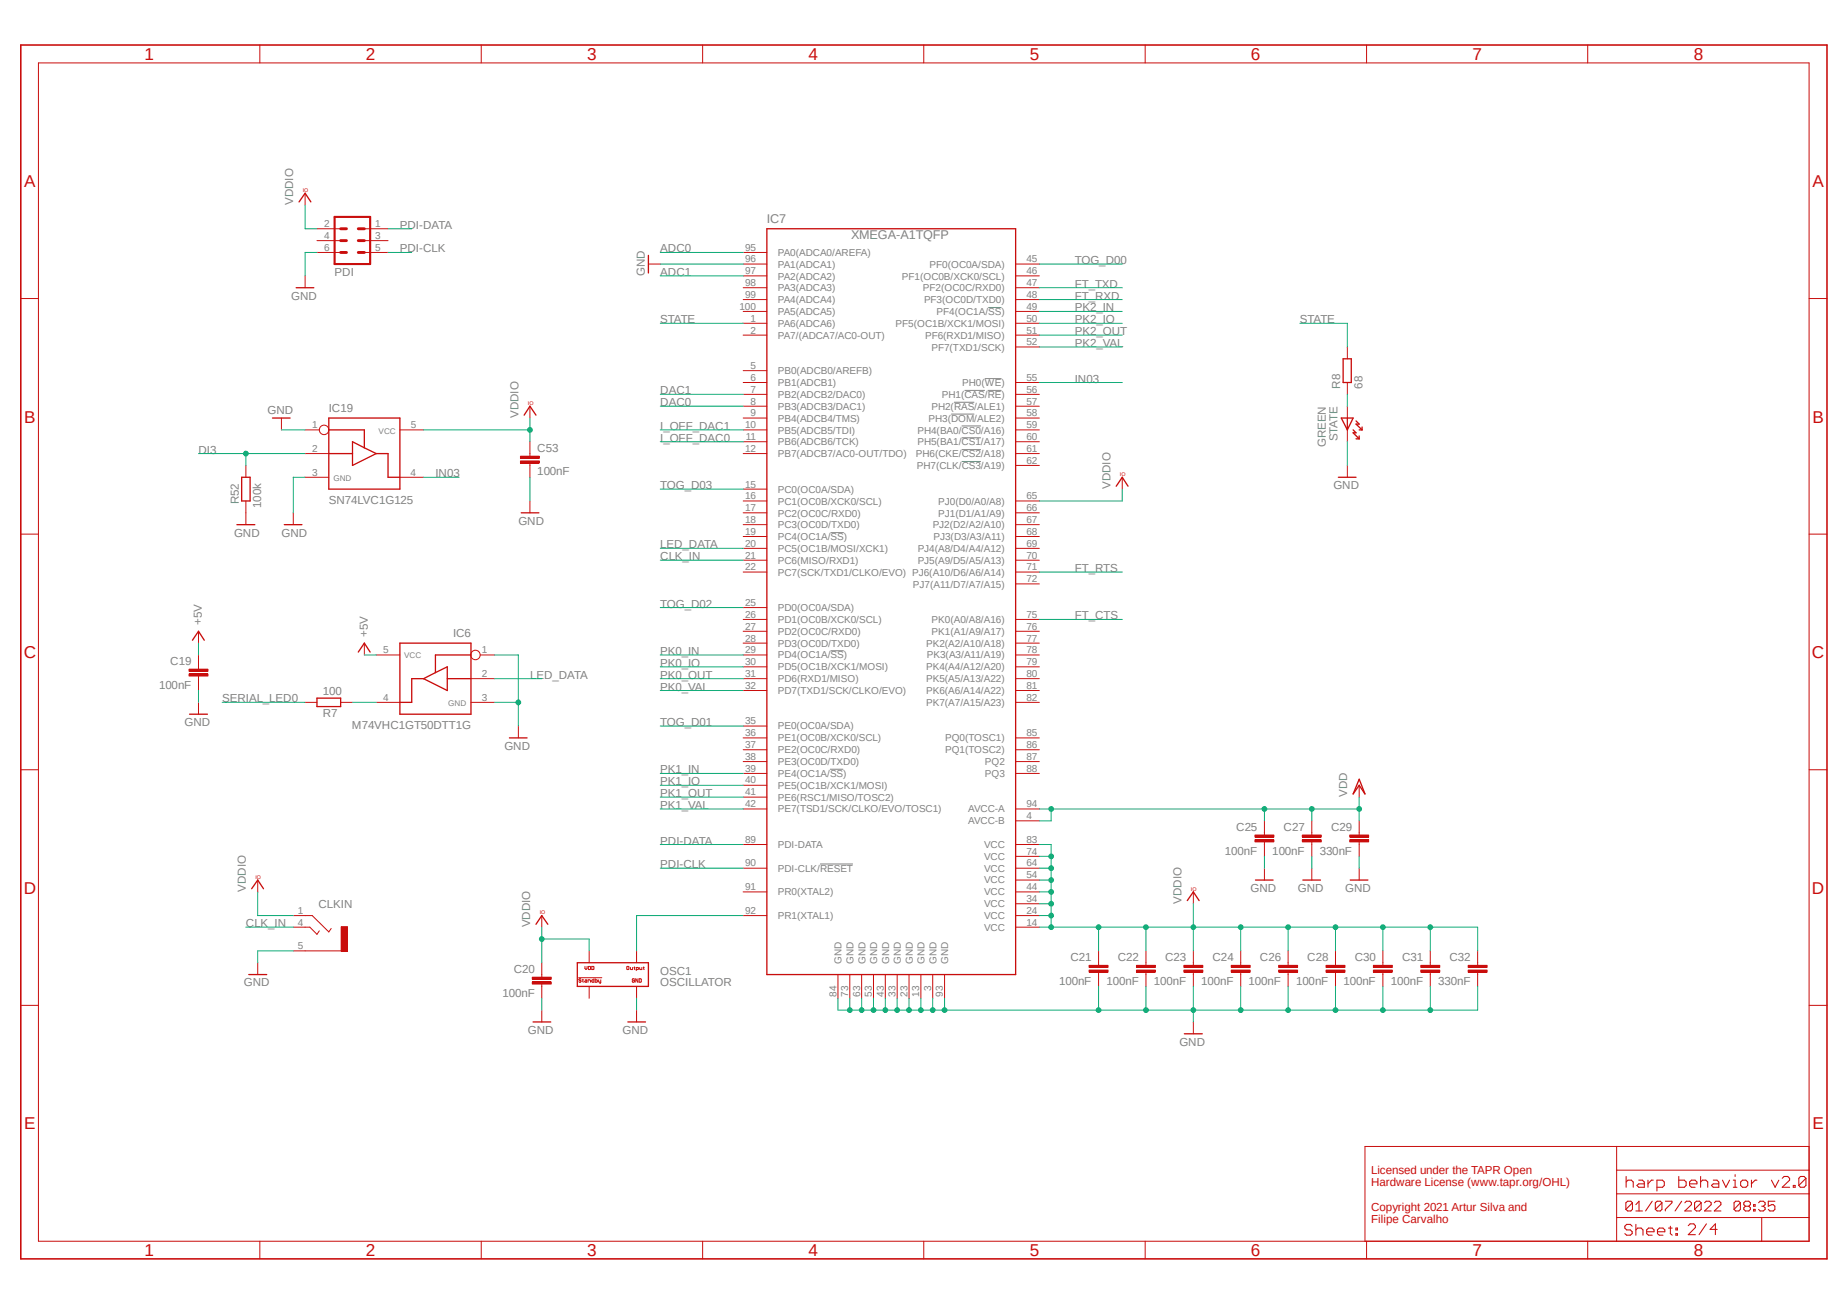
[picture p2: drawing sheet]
<svg xmlns="http://www.w3.org/2000/svg" width="297mm" height="210mm" viewBox="0 0 297 210" stroke-linecap="round" stroke-linejoin="round" font-family="sans-serif">
<path d="M3 7l291.1 195.9M294.1 7l-291.1 195.9" fill="none" stroke="#fff" stroke-width=".16"/>
<g fill="none" stroke="#808080" stroke-width=".16">
<path d="M158.9 49.4h2.1M153 66.6h3.7M153.4 64.7h3.3M154.6 68.5h3.1M154.6 70.4h3.1M154.6 72.3h3.1M154.6 74.2h3.1M155.1 62.8h3.3M158.4 60.9h2.6M158.8 62.8h2.2M133.6 85.6h2.1M133.6 104.6h2.1"/>
<path d="M131.9 138.9h5.3M133.5 123.7h2.1"/>
</g>
<g fill="none" stroke="#c90d0c" stroke-width=".21">
<path d="M216 57.7h1.3v3.8h-1.3zM215.2 76.8h2.9M215.7 67.2h1.9l-.9 1.9zM217.6 69.1l.5 .5h-.5l1 1M218.1 67.7l.5 .5h-.5l.9 .9M218.1 70.6h.5M218.6 69.1h.4M218.6 70.1v.5M219 68.7v.4M86.2 148.6l.9-1.4 1 1.4M92.8 154.8h11.5v3.8h-11.5zM85.7 164.3h2.9"/>
<path d="M101 164.3h2.8"/>
</g>
<g fill="none" stroke="#c90d0c" stroke-width=".16">
<path d="M6.2 10.1h284.7v189.5h-284.7zM41.8 7.2v2.9M77.4 7.2v2.9M113 7.2v2.9M148.5 7.2v2.9M184.1 7.2v2.9M219.8 7.2v2.9M255.3 7.2v2.9M3.3 48h2.9M216.7 55.8v1.9M290.9 48h2.9M216.7 61.5v1.9"/>
<path d="M216.7 65.3v5.7M216.7 74.8v2M3.3 85.9h2.9M290.9 85.9h2.9M3.3 123.8h2.9M290.9 123.8h2.9M49.1 147.2h1.1l2.7 2.7 .4-.6M49.1 149.1h.7l1.2 1.1 .4-.5M49.1 152.9h5.8M85.6 157.9h3v.3h-3zM85.6 157.1h3v.4h-3zM87.1 147.2v1.9"/>
<path d="M87.1 154.8v2.3M87.1 158.2v2.3M93 157.2h3.8M93.4 157.5l-.1-.1-.2 .1 .1 .1 .2 .1v.2h-.1h-.2M93.6 157.6h.2M93.7 157.5l.1 .4M94.1 155.4v.3l.1 .2 .2-.2v-.3M94.1 157.6h.3v.3h-.3h-.1l.1-.2h.3M94.6 157.9v-.3h.4v.3M94.6 155.4l.4 .1-.1 .4h-.3zM94.7 152.9v1.9M94.7 158.6v1.9"/>
<path d="M95.2 155.4l.3 .1-.1 .4h-.2zM95.5 157.4v.5h-.3v-.3h.3M95.7 157.4v.5h.3l.1-.3h-.4M96.3 157.6v.3h.3M96.6 157.6v.4l-.2 .1M100.8 155.5l.1-.1 .2 .1-.1 .4-.2-.1zM101.4 155.6l.1 .3h.2v-.3M101.9 155.6h.2M102 157.5l-.1-.1-.2 .1v.4h.2l.1-.3h-.1M102 155.5l.1 .4M102.3 155.9l.4-.1-.1-.2h-.3v.5M102.4 152.9v1.9"/>
<path d="M102.4 158.6v1.9M102.6 157.4v.5l-.4-.5v.5M102.8 157.4l.3 .1-.1 .4h-.2zM102.9 155.6l.1 .3h.2v-.3M103.4 155.6h.2M103.5 155.5l.1 .4M3.3 161.7h2.9M87.1 162.4v1.9M102.4 162.4v1.9M290.9 161.7h2.9M41.8 199.6v2.8M77.4 199.6v2.8"/>
<path d="M113 199.6v2.8M148.5 199.6v2.8M184.1 199.6v2.8M219.8 199.6v2.8M255.3 199.6v2.8M260 195.8h30.9M260 184.4v15.2M260 192h30.9M260 188.2h30.9M283.3 195.8v3.8M290.9 184.4h-71.4v15.2"/>
</g>
<g fill="none" stroke="#c90d0c" stroke-width=".17">
<path d="M261.5 189.2v1.7M261.5 190.1l.3-.3h.5l.3 .3v.8M262.5 197.2l-.3-.3h-.6l-.3 .3v.3l.3 .3h.6l.3 .3v.3l-.3 .2h-.6l-.3-.2M262.5 193.4l-.2-.2h-.6l-.2 .2v1.1M262.5 193.4v1.1l-.2 .2h-.6l-.2-.2M262.5 193.4l-1 1.1M263.1 196.9v1.7M263.1 197.8l.3-.3h.5l.3 .3v.8M263.1 194.7h1M263.1 193.7l.5-.5v1.5M263.5 189.8h.6l.3 .3v.8h-.9l-.3-.3 .3-.2h.9M264.8 198.1h1.2v-.3l-.3-.3h-.6l-.3 .3v.6l.3 .2h.6"/>
<path d="M265 189.8v1.1M265.7 193.2l-1.1 1.5M265.9 189.8h-.3l-.6 .6M266.4 190.9h.9l.3-.3v-.5l-.3-.3h-.9v1.7M266.5 198.1h1.2v-.3l-.3-.3h-.6l-.3 .3v.6l.3 .2h.6M267.3 193.4v1.1l-.3 .2h-.5l-.3-.2M267.3 193.4l-.3-.2h-.5l-.3 .2v1.1M267.3 193.4l-1.1 1.1M267.8 193.2h1.1v.2l-1.1 1.1v.2M268.3 197.5h.6M268.6 197.2v1.2l.3 .2M269.5 197.5h.2v.3h-.2z"/>
<path d="M269.5 198.4h.2v.2h-.2zM270 189.2v1.7h.8l.3-.3v-.5l-.3-.3h-.8M270.4 193.2l-1 1.5M270.9 193.4l.3-.2h.5l.3 .2v.3l-1.1 1h1.1M271.5 197.1l.3-.3h.6l.2 .3v.3l-1.1 1.1h1.1M271.7 190.4h1.2v-.3l-.3-.3h-.6l-.3 .3v.5l.3 .3h.6M273.5 190.1l.3-.3h.5l.3 .3v.8M273.5 189.2v1.7M273.6 193.4l-.3-.2h-.5l-.3 .2v1.1M273.6 193.4v1.1l-.3 .2h-.5l-.3-.2M273.6 193.4l-1.1 1.1M274.1 193.4l.3-.2h.5l.3 .2v.3l-1.1 1h1.1"/>
<path d="M274.4 196.8l-1.2 1.7M275.5 189.8h.6l.3 .3v.8h-.9l-.3-.3 .3-.2h.9M275.7 193.4l.2-.2h.6l.2 .2v.3l-1 1h1M276.1 197.7h-1.1l.8-.9v1.7M277 189.8l.5 1.1 .6-1.1M278.7 189.8h.3v1.1M278.7 190.9h.6M279 188.9v.3M279.9 193.4l-.3-.2h-.5l-.3 .2v1.1M279.9 193.4v1.1l-.3 .2h-.5l-.3-.2M279.9 193.4l-1.1 1.1M279.9 190.1l.3-.3h.6l.3 .3v.5l-.3 .3h-.6l-.3-.3z"/>
<path d="M280.7 194l-.3-.3v-.3l.3-.2h.5l.3 .2v.3l-.3 .3M280.7 194l-.3 .2v.3l.3 .2h.5l.3-.2v-.3l-.3-.2M280.7 194h.5M281.6 189.8v1.1M282 194.5h.2v.2h-.2zM282 193.7h.2v.3h-.2zM282.5 189.8h-.3l-.6 .6M282.8 193.4l.2-.2h.5l.3 .2v.3l-.3 .3M283.3 194h.2M283.5 194l.3 .2v.3l-.3 .2h-.5l-.2-.2M284.9 189.8l.6 1.1 .5-1.1M285.4 193.2h-1v.8l.8-.3 .2 .3v.5l-.2 .2h-.6l-.2-.2"/>
<path d="M286.6 189.5l.3-.3h.6l.3 .3v.3l-1.2 1.1h1.2M288.4 190.6h.3v.3h-.3zM290.4 189.5v1.1l-.3 .3h-.6l-.2-.3M290.4 189.5l-.3-.3h-.6l-.2 .3v1.1M290.4 189.5l-1.1 1.1"/>
</g>
<path d="M3.3 7.2h290.5v195.2h-290.5z" fill="none" stroke="#c90d0c" stroke-width=".25"/>
<path d="M85.6 158.1h3M85.6 157.3h3" fill="none" stroke="#c90d0c" stroke-width=".34"/>
<path d="M54.9 149h1v4h-1z" fill-rule="evenodd" fill="#c90d0c"/>
<g fill="none" stroke="#c90d0c" stroke-width=".16">
<path d="M49.1 31.1v1.9M51 36.8h3.8M51 38.7h3.8M58.6 36.8h3.8M58.6 38.7h3.8M49.1 44.4v1.9M51 40.6h3.8M58.6 40.6h3.8M104.3 42.5h1.9M119.5 40.6h3.8M119.5 46.3h3.8M119.5 48.2h3.8"/>
<path d="M119.5 50.1h3.8M119.5 42.5h3.8M119.5 44.4h3.8M119.5 52h3.8M119.5 53.9h3.8M119.5 59.6h3.8M163.3 46.3h3.8M163.3 48.2h3.8M163.3 50.1h3.8M163.3 42.5h3.8M163.3 44.4h3.8M163.3 52h3.8"/>
<path d="M163.3 53.9h3.8M163.3 55.8h3.8M39.5 74.8v2M45.3 67.2v1.9M49.1 69.1h2.3M49.1 72.9h3.8M49.1 76.8h3.8M64.3 69.1h3.8M64.3 76.8h3.8M83.7 74.1h3v.4h-3zM83.7 73.4h3v.3h-3zM85.2 65.3v1.9"/>
<path d="M85.2 71v2.3M85.2 74.5v2.3M119.5 61.5h3.8M119.5 63.4h3.8M119.5 78.7h3.8M119.5 65.3h3.8M119.5 67.2h3.8M119.5 69.1h3.8M119.5 71h3.8M119.5 72.9h3.8M163.3 61.5h3.8M163.3 63.4h3.8"/>
<path d="M163.3 65.3h3.8M163.3 67.2h3.8M163.3 69.1h3.8M163.3 71h3.8M163.3 72.9h3.8M163.3 74.8h3.8M180.5 76.8v1.9M39.5 80.6v3.8M47.2 82.5v1.9M85.2 80.6v1.9M119.5 80.6h3.8M119.5 82.5h3.8"/>
<path d="M119.5 84.4h3.8M119.5 86.3h3.8M119.5 88.2h3.8M119.5 90.1h3.8M119.5 92h3.8M119.5 97.7h3.8M119.5 99.6h3.8M163.3 80.6h3.8M163.3 82.5h3.8M163.3 84.4h3.8M163.3 86.3h3.8M163.3 88.2h3.8"/>
<path d="M163.3 90.1h3.8M163.3 92h3.8M163.3 99.6h3.8M163.3 93.9h3.8M30.4 108.4h3v.3h-3zM30.4 107.6h3v.3h-3zM31.9 101.5v1.9M31.9 105.3v2.3M31.9 108.8v2.2M31.9 112.9v2M49.1 112.9h1.9M54.8 112.9h1.9"/>
<path d="M58.6 103.4v1.9M60.5 105.3h3.8M60.5 112.9h3.8M75.7 109.1h3.8M75.7 112.9h3.8M77.2 105.3h2.3M83.4 116.8v1.9M119.5 105.3h3.8M119.5 118.7h3.8M119.5 111h3.8M119.5 107.2h3.8M119.5 116.8h3.8"/>
<path d="M119.5 109.1h3.8M119.5 103.4h3.8M119.5 101.5h3.8M163.3 105.3h3.8M163.3 118.7h3.8M163.3 111h3.8M163.3 107.2h3.8M163.3 109.1h3.8M163.3 103.4h3.8M163.3 101.5h3.8M163.3 112.9h3.8M119.5 135.8h3.8"/>
<path d="M119.5 139.6h3.8M119.5 120.6h3.8M119.5 122.5h3.8M119.5 124.4h3.8M119.5 126.3h3.8M119.5 128.2h3.8M119.5 130.1h3.8M163.3 135.8h3.8M163.3 132h3.8M163.3 139.6h3.8M163.3 120.6h3.8M163.3 137.7h3.8"/>
<path d="M163.3 122.5h3.8M163.3 124.4h3.8M163.3 130.1h3.8M201.8 135h3.1v.4h-3.1zM201.8 134.3h3.1v.3h-3.1zM203.3 132v2.3M203.3 135.4v2.3M203.3 139.6v1.9M209.4 135h3.1v.4h-3.1zM209.4 134.3h3.1v.3h-3.1zM210.9 132v2.3M210.9 135.4v2.3"/>
<path d="M210.9 139.6v1.9M217 135h3.1v.4h-3.1zM217 134.3h3.1v.3h-3.1zM218.6 126.3v1.9M218.6 132v2.3M218.6 135.4v2.3M218.6 139.6v1.9M41.4 141.5v1.9M41.4 154.8v1.9M47.2 152.9h1.9M47.2 147.2h1.9M47.2 149.1h1.9"/>
<path d="M54.9 149h1v4h-1zM119.5 147.2h3.8M119.5 143.4h3.8M134.7 156.7v3.8M136.7 156.7v3.8M138.6 156.7v3.8M140.5 156.7v3.8M142.4 156.7v3.8M144.3 156.7v3.8M146.2 156.7v3.8M148.1 156.7v3.8M150 156.7v3.8"/>
<path d="M151.9 156.7v3.8M163.3 147.2h3.8M163.3 149.1h3.8M163.3 143.4h3.8M163.3 141.5h3.8M163.3 145.3h3.8M175.1 156h3.1v.3h-3.1zM175.1 155.2h3.1v.4h-3.1zM176.7 152.9v2.3M176.7 156.3v2.3M182.8 156h3v.3h-3zM182.8 155.2h3v.4h-3z"/>
<path d="M184.3 152.9v2.3M184.3 156.3v2.3M190.4 156h3v.3h-3zM190.4 155.2h3v.4h-3zM191.9 143.4v1.9M191.9 152.9v2.3M191.9 156.3v2.3M198 156h3v.3h-3zM198 155.2h3v.4h-3zM199.5 152.9v2.3M199.5 156.3v2.3M205.6 156h3.1v.3h-3.1z"/>
<path d="M205.6 155.2h3.1v.4h-3.1zM207.1 152.9v2.3M207.1 156.3v2.3M213.2 156h3.1v.3h-3.1zM213.2 155.2h3.1v.4h-3.1zM214.8 152.9v2.3M214.8 156.3v2.3M220.9 156h3v.3h-3zM220.9 155.2h3v.4h-3zM222.4 152.9v2.3M222.4 156.3v2.3M228.5 156h3v.3h-3z"/>
<path d="M228.5 155.2h3v.4h-3zM230 152.9v2.3M230 156.3v2.3M236.1 156h3v.3h-3zM236.1 155.2h3v.4h-3zM237.6 152.9v2.3M237.6 156.3v2.3M191.9 164.3v1.9"/>
<circle cx="52.1" cy="69.1" r=".76"/>
<circle cx="76.5" cy="105.3" r=".76"/>
</g>
<g fill="none" stroke="#c90d0c" stroke-width=".21">
<path d="M48.1 32.5l1-1.4 .9 1.4M123.3 36.8h40v119.9h-40zM47.6 46.3h2.9M104.3 41.1v2.8M38.9 76.8h1.3v3.8h-1.3zM43.8 67.2h2.9M52.9 67.2h11.4v11.5h-11.4zM52.9 72.9h3.8M52.9 69.1h5.7v2.9M58.6 72l-1.9-1v3.8l3.8-1.9M58.6 72l1.9 .9M60.5 72.9h1.9v3.9h1.9"/>
<path d="M84.3 66.8l.9-1.5 1 1.5M179.5 78.2l1-1.4 .9 1.4M38.1 84.4h2.9M45.7 84.4h2.9M83.8 82.5h2.9M30.5 114.9h2.9M30.9 103l1-1.5 1 1.5M51 112.3h3.8v1.3h-3.8zM57.6 104.9l1-1.5 .9 1.5M64.3 103.4h11.4v11.5h-11.4zM68.1 109.1h-1.9v3.8h-1.9M70 108.2l1.9-1v3.8l-3.8-1.9"/>
<path d="M70 108.2l-1.9 .9M71.9 109.1h3.8M75.7 105.3h-5.7v2.9M81.9 118.7h2.9M218.6 125.3l.9 2.4-.9-1.4-1 1.4zM40 156.7h2.9M40.5 142.9l.9-1.4 1 1.4M190.9 144.8l1-1.4 .9 1.4M201.9 141.5h2.8M209.5 141.5h2.8M217.1 141.5h2.9M190.5 166.2h2.8"/>
</g>
<g fill="none" stroke="#c90d0c" stroke-width=".34">
<path d="M53.8 34.9h5.7v7.6h-5.7zM83.7 74.3h3M83.7 73.5h3M30.4 108.5h3M30.4 107.8h3M201.8 135.2h3.1M201.8 134.5h3.1M209.4 135.2h3.1M209.4 134.5h3.1M217 135.2h3.1M217 134.5h3.1M175.1 156.2h3.1"/>
<path d="M175.1 155.4h3.1M182.8 156.2h3M182.8 155.4h3M190.4 156.2h3M190.4 155.4h3M198 156.2h3M198 155.4h3M205.6 156.2h3.1M205.6 155.4h3.1M213.2 156.2h3.1M213.2 155.4h3.1M220.9 156.2h3"/>
<path d="M220.9 155.4h3M228.5 156.2h3M228.5 155.4h3M236.1 156.2h3M236.1 155.4h3"/>
</g>
<path d="M54.8 38.7h.9M54.8 36.8h.9M57.6 38.7h1M57.6 36.8h1M54.8 40.6h.9M57.6 40.6h1" fill="none" stroke="#c90d0c" stroke-width=".47"/>
<path d="M62.4 36.8h3.8M62.4 40.6h3.8M106.2 52h13.3M209 52h7.7v3.8M216.7 63.4v1.9M106.2 139.6h13.3M106.2 135.8h13.3M87.1 151h7.6v1.9M87.1 149.1v5.7" fill="none" stroke="#0dab76" stroke-width=".16"/>
<circle cx="87.1" cy="151" r=".38" fill="#0dab76"/>
<g fill="none" stroke="#0dab76" stroke-width=".16">
<path d="M49.1 33v3.8h1.9M41.4 143.4v3.8h5.8M167.1 149.1h24.8v3.8M176.7 149.1v3.8M184.3 149.1v3.8M207.1 149.1h22.9v3.8"/>
<circle cx="87.1" cy="151" r=".38"/>
</g>
<circle cx="176.7" cy="149.1" r=".38" fill="#0dab76"/>
<circle cx="176.7" cy="149.1" r=".38" fill="none" stroke="#0dab76" stroke-width=".16"/>
<circle cx="184.3" cy="149.1" r=".38" fill="#0dab76"/>
<g fill="none" stroke="#0dab76" stroke-width=".16">
<path d="M191.9 149.1h15.2v3.8M199.5 149.1v3.8"/>
<circle cx="184.3" cy="149.1" r=".38"/>
</g>
<circle cx="191.9" cy="149.1" r=".38" fill="#0dab76"/>
<circle cx="191.9" cy="149.1" r=".38" fill="none" stroke="#0dab76" stroke-width=".16"/>
<circle cx="199.5" cy="149.1" r=".38" fill="#0dab76"/>
<g fill="none" stroke="#0dab76" stroke-width=".16">
<path d="M167.1 135.8h1.9v13.3M167.1 139.6h1.9M167.1 137.7h1.9M167.1 147.2h1.9M167.1 145.3h1.9M167.1 143.4h1.9M167.1 141.5h1.9"/>
<circle cx="199.5" cy="149.1" r=".38"/>
</g>
<circle cx="169" cy="137.7" r=".38" fill="#0dab76"/>
<circle cx="169" cy="137.7" r=".38" fill="none" stroke="#0dab76" stroke-width=".16"/>
<circle cx="169" cy="139.6" r=".38" fill="#0dab76"/>
<circle cx="169" cy="139.6" r=".38" fill="none" stroke="#0dab76" stroke-width=".16"/>
<circle cx="169" cy="141.5" r=".38" fill="#0dab76"/>
<circle cx="169" cy="141.5" r=".38" fill="none" stroke="#0dab76" stroke-width=".16"/>
<circle cx="169" cy="143.4" r=".38" fill="#0dab76"/>
<circle cx="169" cy="143.4" r=".38" fill="none" stroke="#0dab76" stroke-width=".16"/>
<circle cx="169" cy="145.3" r=".38" fill="#0dab76"/>
<circle cx="169" cy="145.3" r=".38" fill="none" stroke="#0dab76" stroke-width=".16"/>
<circle cx="169" cy="147.2" r=".38" fill="#0dab76"/>
<circle cx="169" cy="147.2" r=".38" fill="none" stroke="#0dab76" stroke-width=".16"/>
<circle cx="169" cy="149.1" r=".38" fill="#0dab76"/>
<g fill="none" stroke="#0dab76" stroke-width=".16">
<path d="M214.8 149.1v3.8M222.4 149.1v3.8"/>
<circle cx="169" cy="149.1" r=".38"/>
</g>
<circle cx="207.1" cy="149.1" r=".38" fill="#0dab76"/>
<circle cx="207.1" cy="149.1" r=".38" fill="none" stroke="#0dab76" stroke-width=".16"/>
<circle cx="214.8" cy="149.1" r=".38" fill="#0dab76"/>
<circle cx="214.8" cy="149.1" r=".38" fill="none" stroke="#0dab76" stroke-width=".16"/>
<circle cx="222.4" cy="149.1" r=".38" fill="#0dab76"/>
<circle cx="222.4" cy="149.1" r=".38" fill="none" stroke="#0dab76" stroke-width=".16"/>
<circle cx="230" cy="149.1" r=".38" fill="#0dab76"/>
<g fill="none" stroke="#0dab76" stroke-width=".16">
<path d="M68.1 69.1h17.1M85.2 67.2v3.8M191.9 145.3v3.8M230 149.1h7.6v3.8"/>
<circle cx="230" cy="149.1" r=".38"/>
</g>
<circle cx="85.2" cy="69.1" r=".38" fill="#0dab76"/>
<g fill="none" stroke="#0dab76" stroke-width=".16">
<path d="M51 40.6h-1.9v3.8M167.1 48.2h13.4M180.5 78.7v1.9h-13.4M216.7 71v3.8M47.2 152.9h-5.8v1.9M176.7 158.6v3.8h15.2M184.3 158.6v3.8M191.9 158.6v5.7M87.1 160.5v1.9M102.4 160.5v1.9"/>
<circle cx="85.2" cy="69.1" r=".38"/>
</g>
<circle cx="176.7" cy="162.4" r=".38" fill="#0dab76"/>
<circle cx="176.7" cy="162.4" r=".38" fill="none" stroke="#0dab76" stroke-width=".16"/>
<circle cx="184.3" cy="162.4" r=".38" fill="#0dab76"/>
<circle cx="184.3" cy="162.4" r=".38" fill="none" stroke="#0dab76" stroke-width=".16"/>
<circle cx="191.9" cy="162.4" r=".38" fill="#0dab76"/>
<g fill="none" stroke="#0dab76" stroke-width=".16">
<path d="M199.5 158.6v3.8M207.1 158.6v3.8h-15.2M134.7 162.4h42"/>
<circle cx="191.9" cy="162.4" r=".38"/>
</g>
<circle cx="199.5" cy="162.4" r=".38" fill="#0dab76"/>
<g fill="none" stroke="#0dab76" stroke-width=".16">
<path d="M134.7 160.5v1.9M136.7 160.5v1.9M138.6 160.5v1.9M140.5 160.5v1.9M142.4 160.5v1.9M144.3 160.5v1.9M146.2 160.5v1.9M148.1 160.5v1.9M150 160.5v1.9M151.9 160.5v1.9"/>
<circle cx="199.5" cy="162.4" r=".38"/>
</g>
<circle cx="136.7" cy="162.4" r=".38" fill="#0dab76"/>
<circle cx="136.7" cy="162.4" r=".38" fill="none" stroke="#0dab76" stroke-width=".16"/>
<circle cx="138.6" cy="162.4" r=".38" fill="#0dab76"/>
<circle cx="138.6" cy="162.4" r=".38" fill="none" stroke="#0dab76" stroke-width=".16"/>
<circle cx="140.5" cy="162.4" r=".38" fill="#0dab76"/>
<circle cx="140.5" cy="162.4" r=".38" fill="none" stroke="#0dab76" stroke-width=".16"/>
<circle cx="142.4" cy="162.4" r=".38" fill="#0dab76"/>
<circle cx="142.4" cy="162.4" r=".38" fill="none" stroke="#0dab76" stroke-width=".16"/>
<circle cx="144.3" cy="162.4" r=".38" fill="#0dab76"/>
<circle cx="144.3" cy="162.4" r=".38" fill="none" stroke="#0dab76" stroke-width=".16"/>
<circle cx="146.2" cy="162.4" r=".38" fill="#0dab76"/>
<circle cx="146.2" cy="162.4" r=".38" fill="none" stroke="#0dab76" stroke-width=".16"/>
<circle cx="148.1" cy="162.4" r=".38" fill="#0dab76"/>
<circle cx="148.1" cy="162.4" r=".38" fill="none" stroke="#0dab76" stroke-width=".16"/>
<circle cx="150" cy="162.4" r=".38" fill="#0dab76"/>
<circle cx="150" cy="162.4" r=".38" fill="none" stroke="#0dab76" stroke-width=".16"/>
<circle cx="151.9" cy="162.4" r=".38" fill="#0dab76"/>
<g fill="none" stroke="#0dab76" stroke-width=".16">
<path d="M214.8 158.6v3.8M222.4 158.6v3.8M230 158.6v3.8h-22.9"/>
<circle cx="151.9" cy="162.4" r=".38"/>
</g>
<circle cx="207.1" cy="162.4" r=".38" fill="#0dab76"/>
<circle cx="207.1" cy="162.4" r=".38" fill="none" stroke="#0dab76" stroke-width=".16"/>
<circle cx="222.4" cy="162.4" r=".38" fill="#0dab76"/>
<circle cx="222.4" cy="162.4" r=".38" fill="none" stroke="#0dab76" stroke-width=".16"/>
<circle cx="214.8" cy="162.4" r=".38" fill="#0dab76"/>
<g fill="none" stroke="#0dab76" stroke-width=".16">
<path d="M230 162.4h7.6"/>
<circle cx="214.8" cy="162.4" r=".38"/>
</g>
<circle cx="230" cy="162.4" r=".38" fill="#0dab76"/>
<g fill="none" stroke="#0dab76" stroke-width=".16">
<path d="M106.2 42.5h13.3M79.5 105.3h3.9v11.5M79.5 112.9h3.9M203.3 137.7v1.9M210.9 137.7v1.9M218.6 137.7v1.9M237.6 158.6v3.8"/>
<circle cx="230" cy="162.4" r=".38"/>
</g>
<circle cx="83.4" cy="112.9" r=".38" fill="#0dab76"/>
<g fill="none" stroke="#0dab76" stroke-width=".16">
<path d="M106.2 40.6h13.3M167.1 46.3h13.4M167.1 50.1h13.4M167.1 52h13.4M167.1 53.9h13.4M167.1 55.8h13.4M167.1 42.5h13.4M45.3 69.1h3.8M49.1 76.8h-1.9v5.7M85.2 76.8v3.8M106.2 63.4h13.3M106.2 65.3h13.3"/>
<path d="M106.2 78.7h13.3M106.2 90.1h13.3M106.2 97.7h13.3M167.1 92h13.4M167.1 99.6h13.4M31.9 111v1.9M35.7 112.9h13.4M106.2 105.3h13.3M106.2 107.2h13.3M106.2 109.1h13.3M106.2 111h13.3M106.2 116.8h13.3"/>
<path d="M106.2 124.4h13.3M106.2 126.3h13.3M106.2 128.2h13.3M106.2 130.1h13.3M218.6 130.1v1.9M39.5 149.1h7.7M119.5 147.2h-17.1v5.7"/>
<circle cx="83.4" cy="112.9" r=".38"/>
</g>
<circle cx="218.6" cy="130.1" r=".38" fill="#0dab76"/>
<g fill="none" stroke="#0dab76" stroke-width=".16">
<path d="M167.1 130.1h36.2M169 130.1v1.9h-1.9"/>
<circle cx="218.6" cy="130.1" r=".38"/>
</g>
<circle cx="169" cy="130.1" r=".38" fill="#0dab76"/>
<g fill="none" stroke="#0dab76" stroke-width=".16">
<path d="M210.9 130.1v1.9M218.6 130.1h-15.3v1.9"/>
<circle cx="169" cy="130.1" r=".38"/>
</g>
<circle cx="203.3" cy="130.1" r=".38" fill="#0dab76"/>
<circle cx="203.3" cy="130.1" r=".38" fill="none" stroke="#0dab76" stroke-width=".16"/>
<circle cx="210.9" cy="130.1" r=".38" fill="#0dab76"/>
<g fill="none" stroke="#0dab76" stroke-width=".16">
<path d="M106.2 44.4h13.3M31.9 72.9h17.2M39.5 72.9v1.9M106.2 69.1h13.3M106.2 71h13.3M106.2 88.2h13.3M31.9 103.4v1.9M56.7 112.9h3.8M58.6 105.3h1.9M79.5 109.1h7.6M218.6 128.2v1.9"/>
<circle cx="210.9" cy="130.1" r=".38"/>
</g>
<circle cx="39.5" cy="72.9" r=".38" fill="#0dab76"/>
<g fill="none" stroke="#0dab76" stroke-width=".16">
<path d="M68.1 76.8h5.7M167.1 61.5h13.4"/>
<circle cx="39.5" cy="72.9" r=".38"/>
</g>
<g font-size="2.8" fill="#c90d0c">
<text x="23.2" y="9.7">1</text>
<text x="58.8" y="9.7">2</text>
<text x="94.4" y="9.7">3</text>
<text x="130" y="9.7">4</text>
<text x="165.6" y="9.7">5</text>
<text x="201.2" y="9.7">6</text>
<text x="236.8" y="9.7">7</text>
<text x="272.4" y="9.7">8</text>
<text x="3.9" y="30">A</text>
<text x="291.5" y="30">A</text>
<text x="3.9" y="67.9">B</text>
<text x="291.5" y="67.9">B</text>
<text x="3.8" y="105.8">C</text>
<text x="291.4" y="105.8">C</text>
<text x="3.8" y="143.7">D</text>
<text x="291.4" y="143.7">D</text>
<text x="3.9" y="181.6">E</text>
<text x="291.5" y="181.6">E</text>
<text x="23.2" y="202">1</text>
<text x="58.8" y="202">2</text>
<text x="94.4" y="202">3</text>
<text x="130" y="202">4</text>
<text x="165.6" y="202">5</text>
<text x="201.2" y="202">6</text>
<text x="236.8" y="202">7</text>
<text x="272.4" y="202">8</text>
</g>
<g font-size="2" fill="#808080">
<text x="123.3" y="35.8">IC7</text>
<text x="136.9" y="38.5">XMEGA-A1TQFP</text>
</g>
<g font-size="1.9" fill="#808080">
<text x="47.2" y="33" transform="rotate(-90 47.2 33)">VDDIO</text>
<text x="64.3" y="40.6">PDI-CLK</text>
<text x="64.3" y="36.8">PDI-DATA</text>
<text x="106.2" y="40.6">ADC0</text>
<text x="53.8" y="44.4">PDI</text>
<text x="103.7" y="44.4" transform="rotate(-90 103.7 44.4)">GND</text>
<text x="106.2" y="44.4">ADC1</text>
<text x="172.8" y="46.3">FT_TXD</text>
<text x="172.8" y="42.5">TOG_D00</text>
<text x="46.8" y="48.2">GND</text>
<text x="106.2" y="52">STATE</text>
<text x="172.8" y="48.2">FT_RXD</text>
<text x="172.8" y="50.1">PK2_IN</text>
<text x="172.8" y="52">PK2_IO</text>
<text x="172.8" y="53.9">PK2_OUT</text>
<text x="209" y="52">STATE</text>
<text x="172.8" y="55.8">PK2_VAL</text>
<text x="106.2" y="63.4">DAC1</text>
<text x="106.2" y="65.3">DAC0</text>
<text x="172.8" y="61.5">IN03</text>
<text x="215.5" y="62.5" transform="rotate(-90 215.5 62.5)">R8</text>
<text x="219.1" y="62.5" transform="rotate(-90 219.1 62.5)">68</text>
<text x="43" y="66.6">GND</text>
<text x="52.9" y="66.3">IC19</text>
<text x="83.4" y="67.2" transform="rotate(-90 83.4 67.2)">VDDIO</text>
<text x="106.2" y="69.1">I_OFF_DAC1</text>
<text x="106.2" y="71">I_OFF_DAC0</text>
<text x="213.2" y="71.9" transform="rotate(-90 213.2 71.9)">GREEN</text>
<text x="215.1" y="70.9" transform="rotate(-90 215.1 70.9)">STATE</text>
<text x="31.9" y="72.9">DI3</text>
<text x="70" y="76.8">IN03</text>
<text x="86.4" y="76.5">100nF</text>
<text x="86.4" y="72.6">C53</text>
<text x="38.4" y="81.1" transform="rotate(-90 38.4 81.1)">R52</text>
<text x="42" y="81.7" transform="rotate(-90 42 81.7)">100k</text>
<text x="52.9" y="81">SN74LVC1G125</text>
<text x="106.2" y="78.7">TOG_D03</text>
<text x="178.6" y="78.7" transform="rotate(-90 178.6 78.7)">VDDIO</text>
<text x="214.4" y="78.7">GND</text>
<text x="37.6" y="86.3">GND</text>
<text x="45.3" y="86.3">GND</text>
<text x="83.4" y="84.4">GND</text>
<text x="106.2" y="88.2">LED_DATA</text>
<text x="106.2" y="90.1">CLK_IN</text>
<text x="172.8" y="92">FT_RTS</text>
<text x="32.5" y="100.5" transform="rotate(-90 32.5 100.5)">+5V</text>
<text x="106.2" y="97.7">TOG_D02</text>
<text x="172.8" y="99.6">FT_CTS</text>
<text x="27.4" y="106.9">C19</text>
<text x="59.1" y="102.4" transform="rotate(-90 59.1 102.4)">+5V</text>
<text x="72.9" y="102.4">IC6</text>
<text x="106.2" y="105.3">PK0_IN</text>
<text x="106.2" y="107.2">PK0_IO</text>
<text x="25.6" y="110.7">100nF</text>
<text x="35.7" y="112.9">SERIAL_LED0</text>
<text x="51.9" y="111.8">100</text>
<text x="85.3" y="109.1">LED_DATA</text>
<text x="106.2" y="109.1">PK0_OUT</text>
<text x="106.2" y="111">PK0_VAL</text>
<text x="29.7" y="116.8">GND</text>
<text x="51.9" y="115.4">R7</text>
<text x="56.6" y="117.2">M74VHC1GT50DTT1G</text>
<text x="106.2" y="116.8">TOG_D01</text>
<text x="81.1" y="120.6">GND</text>
<text x="106.2" y="124.4">PK1_IN</text>
<text x="106.2" y="126.3">PK1_IO</text>
<text x="106.2" y="128.2">PK1_OUT</text>
<text x="106.2" y="130.1">PK1_VAL</text>
<text x="216.7" y="128.2" transform="rotate(-90 216.7 128.2)">VDD</text>
<text x="106.2" y="135.8">PDI-DATA</text>
<text x="197" y="137.4">100nF</text>
<text x="198.8" y="133.6">C25</text>
<text x="204.6" y="137.4">100nF</text>
<text x="206.4" y="133.6">C27</text>
<text x="212.2" y="137.4">330nF</text>
<text x="214" y="133.6">C29</text>
<text x="39.5" y="143.4" transform="rotate(-90 39.5 143.4)">VDDIO</text>
<text x="106.2" y="139.6">PDI-CLK</text>
<text x="201.1" y="143.4">GND</text>
<text x="208.7" y="143.4">GND</text>
<text x="216.3" y="143.4">GND</text>
<text x="39.5" y="149.1">CLK_IN</text>
<text x="51.2" y="146.1">CLKIN</text>
<text x="85.3" y="149.1" transform="rotate(-90 85.3 149.1)">VDDIO</text>
<text x="190" y="145.3" transform="rotate(-90 190 145.3)">VDDIO</text>
<text x="172.1" y="154.6">C21</text>
<text x="179.7" y="154.6">C22</text>
<text x="187.4" y="154.6">C23</text>
<text x="195" y="154.6">C24</text>
<text x="202.6" y="154.6">C26</text>
<text x="210.2" y="154.6">C28</text>
<text x="217.8" y="154.6">C30</text>
<text x="225.5" y="154.6">C31</text>
<text x="233.1" y="154.6">C32</text>
<text x="39.2" y="158.6">GND</text>
<text x="80.8" y="160.3">100nF</text>
<text x="82.6" y="156.5">C20</text>
<text x="106.2" y="158.6">OSCILLATOR</text>
<text x="106.2" y="156.7">OSC1</text>
<text x="170.3" y="158.4">100nF</text>
<text x="177.9" y="158.4">100nF</text>
<text x="185.5" y="158.4">100nF</text>
<text x="193.2" y="158.4">100nF</text>
<text x="200.8" y="158.4">100nF</text>
<text x="208.4" y="158.4">100nF</text>
<text x="216" y="158.4">100nF</text>
<text x="223.6" y="158.4">100nF</text>
<text x="231.3" y="158.4">330nF</text>
<text x="84.9" y="166.2">GND</text>
<text x="100.1" y="166.2">GND</text>
<text x="189.7" y="168.1">GND</text>
</g>
<g font-size="1.9" fill="#c90d0c">
<text x="220.5" y="188.8">Licensed under the TAPR Open</text>
<text x="220.5" y="190.8">Hardware License (www.tapr.org/OHL)</text>
<text x="220.5" y="194.7">Copyright 2021 Artur Silva and</text>
<text x="220.5" y="196.7">Filipe Carvalho</text>
</g>
<g font-size="1.6" fill="#808080">
<text x="52.1" y="36.5">2</text>
<text x="52.1" y="38.4">4</text>
<text x="52.1" y="40.3">6</text>
<text x="60.3" y="36.5">1</text>
<text x="60.3" y="38.4">3</text>
<text x="60.3" y="40.3">5</text>
<text x="119.8" y="40.3">95</text>
<text x="125.1" y="41.1">PA0(ADCA0/AREFA)</text>
<text x="119.8" y="46">98</text>
<text x="119.8" y="47.9">99</text>
<text x="119.8" y="42.2">96</text>
<text x="119.8" y="44.1">97</text>
<text x="125.1" y="46.9">PA3(ADCA3)</text>
<text x="125.1" y="43.1">PA1(ADCA1)</text>
<text x="125.1" y="45">PA2(ADCA2)</text>
<text x="145" y="45">PF1(OC0B/XCK0/SCL)</text>
<text x="148.4" y="46.9">PF2(OC0C/RXD0)</text>
<text x="149.5" y="43.1">PF0(OC0A/SDA)</text>
<text x="165.1" y="42.2">45</text>
<text x="165.1" y="44.1">46</text>
<text x="165.1" y="46">47</text>
<text x="165.1" y="47.9">48</text>
<text x="118.9" y="49.8">100</text>
<text x="120.7" y="51.7">1</text>
<text x="120.7" y="53.6">2</text>
<text x="125.1" y="48.8">PA4(ADCA4)</text>
<text x="125.1" y="50.7">PA5(ADCA5)</text>
<text x="125.1" y="52.6">PA6(ADCA6)</text>
<text x="144" y="52.6">PF5(OC1B/XCK1/MOSI)</text>
<text x="148.6" y="48.8">PF3(OC0D/TXD0)</text>
<text x="150.6" y="50.7">PF4(OC1A/SS)</text>
<text x="165.1" y="49.8">49</text>
<text x="165.1" y="51.7">50</text>
<text x="165.1" y="53.6">51</text>
<text x="120.7" y="59.4">5</text>
<text x="125.1" y="54.5">PA7/(ADCA7/AC0-OUT)</text>
<text x="148.8" y="54.5">PF6(RXD1/MISO)</text>
<text x="149.8" y="56.4">PF7(TXD1/SCK)</text>
<text x="165.1" y="55.5">52</text>
<text x="120.7" y="61.3">6</text>
<text x="120.7" y="63.2">7</text>
<text x="120.7" y="65.1">8</text>
<text x="125.1" y="62.1">PB1(ADCB1)</text>
<text x="125.1" y="64">PB2(ADCB2/DAC0)</text>
<text x="125.1" y="65.9">PB3(ADCB3/DAC1)</text>
<text x="125.1" y="60.2">PB0(ADCB0/AREFB)</text>
<text x="149.8" y="65.9">PH2(RAS/ALE1)</text>
<text x="151.5" y="64">PH1(CAS/RE)</text>
<text x="154.7" y="62.1">PH0(WE)</text>
<text x="165.1" y="61.3">55</text>
<text x="165.1" y="63.2">56</text>
<text x="165.1" y="65.1">57</text>
<text x="50.2" y="68.9">1</text>
<text x="66" y="68.9">5</text>
<text x="119.8" y="68.9">10</text>
<text x="119.9" y="70.8">11</text>
<text x="120.7" y="67">9</text>
<text x="125.1" y="67.8">PB4(ADCB4/TMS)</text>
<text x="125.1" y="69.7">PB5(ADCB5/TDI)</text>
<text x="125.1" y="71.6">PB6(ADCB6/TCK)</text>
<text x="147.5" y="69.7">PH4(BA0/CS0/A16)</text>
<text x="147.5" y="71.6">PH5(BA1/CS1/A17)</text>
<text x="149.3" y="67.8">PH3(DOM/ALE2)</text>
<text x="165.1" y="67">58</text>
<text x="165.1" y="68.9">59</text>
<text x="165.1" y="70.8">60</text>
<text x="50.2" y="72.7">2</text>
<text x="50.2" y="76.5">3</text>
<text x="66" y="76.5">4</text>
<text x="119.8" y="72.7">12</text>
<text x="125.1" y="73.5">PB7(ADCB7/AC0-OUT/TDO)</text>
<text x="147.3" y="73.5">PH6(CKE/CS2/A18)</text>
<text x="147.4" y="75.4">PH7(CLK/CS3/A19)</text>
<text x="165.1" y="72.7">61</text>
<text x="165.1" y="74.6">62</text>
<text x="119.8" y="80.3">16</text>
<text x="119.8" y="78.4">15</text>
<text x="119.8" y="82.2">17</text>
<text x="125.1" y="81.2">PC1(OC0B/XCK0/SCL)</text>
<text x="125.1" y="79.2">PC0(OC0A/SDA)</text>
<text x="125.1" y="83.1">PC2(OC0C/RXD0)</text>
<text x="150.9" y="81.2">PJ0(D0/A0/A8)</text>
<text x="150.9" y="83.1">PJ1(D1/A1/A9)</text>
<text x="165.1" y="80.3">65</text>
<text x="165.1" y="82.2">66</text>
<text x="119.8" y="84.1">18</text>
<text x="119.8" y="86">19</text>
<text x="119.8" y="87.9">20</text>
<text x="119.8" y="89.8">21</text>
<text x="125.1" y="85">PC3(OC0D/TXD0)</text>
<text x="125.1" y="86.9">PC4(OC1A/SS)</text>
<text x="125.1" y="88.8">PC5(OC1B/MOSI/XCK1)</text>
<text x="147.6" y="88.8">PJ4(A8/D4/A4/A12)</text>
<text x="150" y="85">PJ2(D2/A2/A10)</text>
<text x="150.1" y="86.9">PJ3(D3/A3/A11)</text>
<text x="165.1" y="84.1">67</text>
<text x="165.1" y="86">68</text>
<text x="165.1" y="87.9">69</text>
<text x="165.1" y="89.8">70</text>
<text x="119.8" y="91.7">22</text>
<text x="125.1" y="90.7">PC6(MISO/RXD1)</text>
<text x="125.1" y="92.6">PC7(SCK/TXD1/CLKO/EVO) PJ6(A10/D6/A6/A14)</text>
<text x="146.8" y="94.5">PJ7(A11/D7/A7/A15)</text>
<text x="147.6" y="90.7">PJ5(A9/D5/A5/A13)</text>
<text x="165.1" y="91.7">71</text>
<text x="165.1" y="93.6">72</text>
<text x="119.8" y="97.5">25</text>
<text x="119.8" y="99.4">26</text>
<text x="119.8" y="101.3">27</text>
<text x="125.1" y="98.3">PD0(OC0A/SDA)</text>
<text x="125.1" y="100.2">PD1(OC0B/XCK0/SCL)</text>
<text x="149.8" y="100.2">PK0(A0/A8/A16)</text>
<text x="165.1" y="99.4">75</text>
<text x="165.1" y="101.3">76</text>
<text x="61.6" y="105.1">5</text>
<text x="77.5" y="105.1">1</text>
<text x="119.8" y="105.1">29</text>
<text x="119.8" y="107">30</text>
<text x="119.8" y="103.2">28</text>
<text x="125.1" y="105.9">PD4(OC1A/SS)</text>
<text x="125.1" y="107.8">PD5(OC1B/XCK1/MOSI)</text>
<text x="125.1" y="104">PD3(OC0D/TXD0)</text>
<text x="125.1" y="102.1">PD2(OC0C/RXD0)</text>
<text x="148.9" y="104">PK2(A2/A10/A18)</text>
<text x="148.9" y="107.8">PK4(A4/A12/A20)</text>
<text x="149.1" y="105.9">PK3(A3/A11/A19)</text>
<text x="149.8" y="102.1">PK1(A1/A9/A17)</text>
<text x="165.1" y="103.2">77</text>
<text x="165.1" y="105.1">78</text>
<text x="165.1" y="107">79</text>
<text x="61.6" y="112.7">4</text>
<text x="77.5" y="108.9">2</text>
<text x="77.5" y="112.7">3</text>
<text x="119.8" y="110.8">32</text>
<text x="119.8" y="108.9">31</text>
<text x="125.1" y="111.6">PD7(TXD1/SCK/CLKO/EVO)</text>
<text x="125.1" y="109.7">PD6(RXD1/MISO)</text>
<text x="148.9" y="109.7">PK5(A5/A13/A22)</text>
<text x="148.9" y="111.6">PK6(A6/A14/A22)</text>
<text x="148.9" y="113.5">PK7(A7/A15/A23)</text>
<text x="165.1" y="108.9">80</text>
<text x="165.1" y="110.8">81</text>
<text x="165.1" y="112.7">82</text>
<text x="119.8" y="118.4">36</text>
<text x="119.8" y="116.5">35</text>
<text x="125.1" y="119.2">PE1(OC0B/XCK0/SCL)</text>
<text x="125.1" y="117.3">PE0(OC0A/SDA)</text>
<text x="152" y="119.2">PQ0(TOSC1)</text>
<text x="165.1" y="118.4">85</text>
<text x="119.8" y="120.3">37</text>
<text x="119.8" y="122.2">38</text>
<text x="119.8" y="124.1">39</text>
<text x="119.8" y="126">40</text>
<text x="125.1" y="121.1">PE2(OC0C/RXD0)</text>
<text x="125.1" y="123">PE3(OC0D/TXD0)</text>
<text x="125.1" y="124.9">PE4(OC1A/SS)</text>
<text x="152" y="121.1">PQ1(TOSC2)</text>
<text x="158.4" y="123">PQ2</text>
<text x="158.4" y="124.9">PQ3</text>
<text x="165.1" y="120.3">86</text>
<text x="165.1" y="122.2">87</text>
<text x="165.1" y="124.1">88</text>
<text x="119.8" y="127.9">41</text>
<text x="119.8" y="129.8">42</text>
<text x="125.1" y="126.8">PE5(OC1B/XCK1/MOSI)</text>
<text x="125.1" y="128.7">PE6(RSC1/MISO/TOSC2)</text>
<text x="125.1" y="130.6">PE7(TSD1/SCK/CLKO/EVO/TOSC1)</text>
<text x="155.7" y="130.6">AVCC-A</text>
<text x="165.1" y="131.7">4</text>
<text x="165.1" y="129.8">94</text>
<text x="119.8" y="135.5">89</text>
<text x="125.1" y="136.4">PDI-DATA</text>
<text x="155.7" y="132.5">AVCC-B</text>
<text x="158.2" y="136.4">VCC</text>
<text x="165.1" y="135.5">83</text>
<text x="165.1" y="137.4">74</text>
<text x="119.8" y="143.1">91</text>
<text x="119.8" y="139.3">90</text>
<text x="125.1" y="144">PR0(XTAL2)</text>
<text x="125.1" y="140.2">PDI-CLK/RESET</text>
<text x="158.2" y="138.3">VCC</text>
<text x="158.2" y="140.2">VCC</text>
<text x="158.2" y="142.1">VCC</text>
<text x="158.2" y="144">VCC</text>
<text x="165.1" y="139.3">64</text>
<text x="165.1" y="141.2">54</text>
<text x="165.1" y="143.1">44</text>
<text x="47.9" y="146.9">1</text>
<text x="47.9" y="148.8">4</text>
<text x="119.8" y="146.9">92</text>
<text x="125.1" y="147.8">PR1(XTAL1)</text>
<text x="158.2" y="145.9">VCC</text>
<text x="158.2" y="147.8">VCC</text>
<text x="158.2" y="149.7">VCC</text>
<text x="165.1" y="145">34</text>
<text x="165.1" y="146.9">24</text>
<text x="165.1" y="148.8">14</text>
<text x="47.9" y="152.7">5</text>
<text x="135.3" y="155" transform="rotate(-90 135.3 155)">GND</text>
<text x="137.2" y="155" transform="rotate(-90 137.2 155)">GND</text>
<text x="139.2" y="155" transform="rotate(-90 139.2 155)">GND</text>
<text x="141.1" y="155" transform="rotate(-90 141.1 155)">GND</text>
<text x="143" y="155" transform="rotate(-90 143 155)">GND</text>
<text x="144.9" y="155" transform="rotate(-90 144.9 155)">GND</text>
<text x="146.8" y="155" transform="rotate(-90 146.8 155)">GND</text>
<text x="148.7" y="155" transform="rotate(-90 148.7 155)">GND</text>
<text x="150.6" y="155" transform="rotate(-90 150.6 155)">GND</text>
<text x="152.5" y="155" transform="rotate(-90 152.5 155)">GND</text>
<text x="134.5" y="160.3" transform="rotate(-90 134.5 160.3)">84</text>
<text x="136.4" y="160.3" transform="rotate(-90 136.4 160.3)">73</text>
<text x="138.3" y="160.3" transform="rotate(-90 138.3 160.3)">63</text>
<text x="140.2" y="160.3" transform="rotate(-90 140.2 160.3)">53</text>
<text x="142.1" y="160.3" transform="rotate(-90 142.1 160.3)">43</text>
<text x="144" y="160.3" transform="rotate(-90 144 160.3)">33</text>
<text x="145.9" y="160.3" transform="rotate(-90 145.9 160.3)">23</text>
<text x="147.8" y="160.3" transform="rotate(-90 147.8 160.3)">13</text>
<text x="149.7" y="159.4" transform="rotate(-90 149.7 159.4)">3</text>
<text x="151.6" y="160.3" transform="rotate(-90 151.6 160.3)">93</text>
</g>
<g font-size="1.3" fill="#808080">
<text x="60.9" y="69.7">VCC</text>
<text x="53.6" y="77.3">GND</text>
<text x="65" y="105.9">VCC</text>
<text x="72.1" y="113.5">GND</text>
</g>
<g font-size=".8" fill="#c90d0c">
<text x="48.7" y="30.9">IO</text>
<text x="84.9" y="65.2">IO</text>
<text x="180.1" y="76.6">IO</text>
<text x="41.1" y="141.3">IO</text>
<text x="191.5" y="143.2">IO</text>
<text x="86.8" y="147">IO</text>
</g>
</svg>
